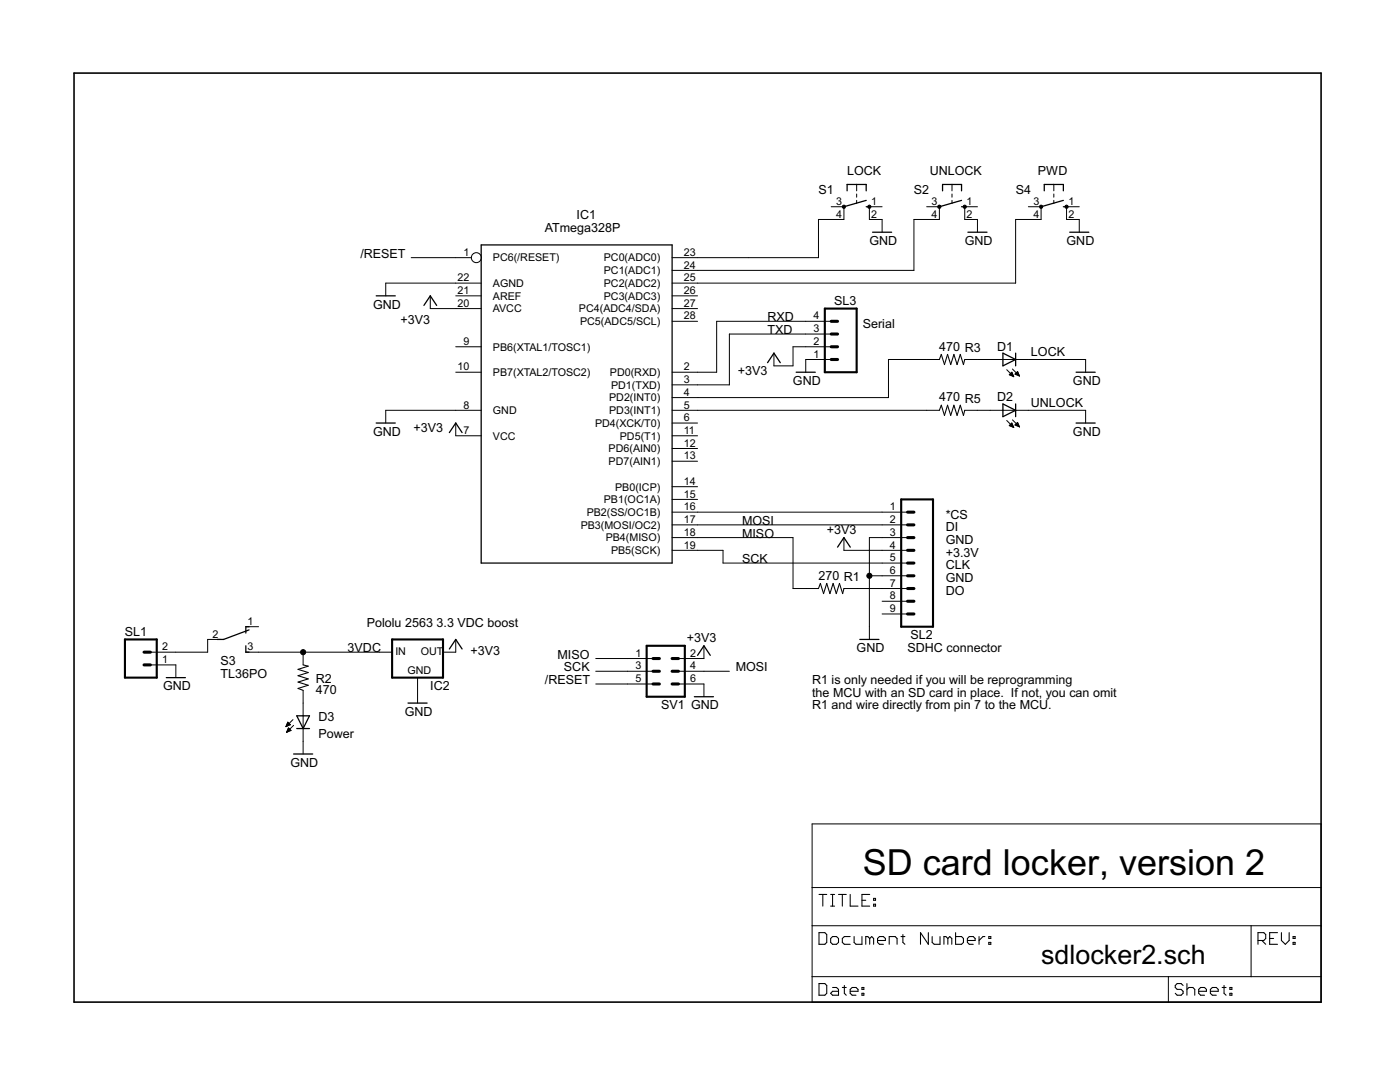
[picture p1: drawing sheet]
<svg xmlns="http://www.w3.org/2000/svg" width="279mm" height="216mm" viewBox="0 0 279 216" stroke-linecap="round" stroke-linejoin="round" font-family="sans-serif">
<g fill="#000" stroke="#000" stroke-width=".2">
<path d="M171 38.7v.6zM171 40v.6zM171 36.8v1.3zM190 38.7v.6zM190 40v.6zM190 36.8v1.3zM210.3 38.7v.6zM210.3 40v.6zM210.3 36.8v1.3zM77 56.5v2.5zM77 56.5h14zM82.1 51.4h8.9z"/>
<path d="M91 56.5h5zM91 59h5zM91 51.4h3.1zM139.2 56.5h63.5zM134.1 59h5.1zM134.1 56.5h5.1zM134.1 54h5.1zM134.1 51.4h5.1zM139.2 51.4h10.2zM163.3 43.8v7.6zM149.4 51.4h13.9zM163.3 43.8h2.6z"/>
<path d="M165.9 41.3h2.5zM165.9 43.8h2.5zM168.4 41.3v2.5zM173.5 41.3v2.5zM173.5 41.3h2.5zM173.5 43.8h2.5zM176 43.8v2.5zM182.4 43.8v10.2zM139.2 54h43.2zM182.4 43.8h2.5zM184.9 41.3h2.6zM184.9 43.8h2.6z"/>
<path d="M187.5 41.3v2.5zM192.5 41.3v2.5zM192.5 41.3h2.6zM192.5 43.8h2.6zM195.1 43.8v2.5zM202.7 43.8v12.7zM202.7 43.8h2.5zM205.2 41.3h2.6zM205.2 43.8h2.6zM207.8 41.3v2.5zM212.9 41.3v2.5zM212.9 41.3h2.5z"/>
<path d="M212.9 43.8h2.5zM215.4 43.8v2.5zM85.9 59v2.6zM85.9 61.6h5.1zM91 74.3h5zM91 69.2h5zM91 61.6h5zM139.2 79.3h38.1zM139.2 74.3h3.8zM139.2 76.8h6.4zM134.1 79.3h5.1zM134.1 76.8h5.1z"/>
<path d="M134.1 74.3h5.1zM134.1 64.1h5.1zM134.1 61.6h5.1zM143 64.1v10.2zM143 64.1h17.8zM145.6 66.7v10.1zM145.6 66.7h15.2zM154.5 70.5v2.5zM158.3 69.2v3.8zM154.5 73h3.8zM158.3 69.2h2.5zM160.8 71.7h5.1z"/>
<path d="M160.8 69.2h5.1zM160.8 66.7h5.1zM160.8 64.1h5.1zM160.8 71.7v2.6zM177.3 71.7v7.6zM177.3 71.7h7.6zM184.9 71.7h2.6zM192.5 71.7h2.6zM195.1 71.7h2.5zM197.6 71.7h2.6zM200.2 71.7h2.5zM200.9 73.8l1.4 1.4z"/>
<path d="M201.4 74.8l.5-.5zM201.5 74.7h.6zM201.5 74.8h.7zM201.6 74.6h.5zM201.8 74.4h.2zM201.8 74.9h.4zM201.9 74.3h.1zM201.9 74.3l.4 .9zM202.1 73.6l1.4 1.4zM202.1 75.1h.2zM201.4 74.8l.9 .4zM202.6 74.7l.5-.6z"/>
<path d="M202.6 74.6h.7zM202.7 74.7h.6zM202.8 74.4h.4zM202.9 74.3h.3zM203 74.8h.4zM203 74.2h.1zM203.1 74.1l.4 .9zM203.2 74.9h.2zM202.6 74.7l.9 .3zM205.2 71.7h11.5zM202.7 71.7h2.5zM216.7 71.7v2.6z"/>
<path d="M77 81.9v2.5zM77 81.9h14zM91 84.4v2.6zM91 81.9h5zM91 87h5zM139.2 81.9h45.7zM134.1 99.7h5.1zM134.1 97.1h5.1zM134.1 92h5.1zM134.1 89.5h5.1zM134.1 87h5.1zM134.1 84.4h5.1z"/>
<path d="M134.1 81.9h5.1zM184.9 81.9h2.6zM192.5 81.9h2.6zM195.1 81.9h2.5zM197.6 81.9h2.6zM200.2 81.9h2.5zM200.9 83.9l1.4 1.4zM201.4 84.9l.5-.5zM201.4 84.9h.8zM201.5 84.8h.6zM201.7 84.7h.4zM201.7 85.1h.5z"/>
<path d="M201.8 84.6h.2zM201.9 84.4l.4 .9zM202 85.2h.3zM202.1 83.8l1.4 1.4zM201.4 84.9l.9 .4zM202.6 84.8l.5-.5zM202.6 84.8h.7zM202.7 84.7h.6zM202.8 84.6h.4zM202.9 84.9h.4zM202.9 84.5h.3zM203.1 84.3l.4 .9z"/>
<path d="M203.2 85.1h.2zM202.6 84.8l.9 .4zM205.2 81.9h11.5zM202.7 81.9h2.5zM216.7 81.9v2.5zM139.2 102.2h36.8zM139.2 109.8h5.1zM134.1 109.8h5.1zM134.1 107.3h5.1zM134.1 104.7h5.1zM134.1 102.2h5.1zM144.3 112.4h31.7z"/>
<path d="M144.3 109.8v2.6zM158.3 107.3v10.1zM139.2 107.3h19.1zM158.3 117.4h2.5zM160.8 117.4h2.5zM168.4 107.3v2.5zM168.4 117.4h2.6zM173.5 107.3v7.6zM173.5 114.9v10.2zM173.5 107.3h2.5zM173.5 114.9h2.5zM168.4 109.8h7.6z"/>
<path d="M171 117.4h5zM139.2 104.7h36.8zM176 102.2h5.1zM176 104.7h5.1zM176 107.3h5.1zM176 109.8h5.1zM176 112.4h5.1zM176 114.9h5.1zM176 117.4h5.1zM176 120h5.1zM35.1 130.1h6.3zM35.1 132.7v2.5z"/>
<path d="M30 132.7h5.1zM30 130.1h5.1zM41.4 127.6v2.5zM41.4 127.6h2.6zM51.6 130.1h8.9zM49.1 130.1h2.5zM49.1 125.1h2.5zM60.5 130.1h15.2zM60.5 130.1v2.6zM75.7 130.1h2.6zM83.3 135.2v2.6zM83.3 137.8v2.5z"/>
<path d="M91 127.6v2.5zM88.4 130.1h2.6zM118.9 131.4h6.3zM118.9 133.9h6.3zM118.9 136.5h6.3zM125.2 131.4h5.1zM125.2 133.9h5.1zM125.2 136.5h5.1zM140.5 133.9h5.1zM135.4 131.4h5.1zM135.4 133.9h5.1zM135.4 136.5h5.1z"/>
<path d="M140.5 128.9v2.5zM140.5 136.5v2.5zM173.5 125.1v2.5zM176 122.5h5.1zM57.4 144.1l-.3 .9zM57.1 144.9h.2zM57.2 144.7h.4zM57.6 145.2l-.4 .9zM57.2 144.6h.7zM57.2 146.1h.1zM57.3 144.5h.5zM57.3 145.9h.3z"/>
<path d="M57.3 144.4h.4zM57.3 145.8h.6zM57.4 144.3h.2zM57.4 145.7h.6zM57.4 145.6h.5zM57.4 144.1l.6 .5zM57.5 145.5h.3zM57.5 145.4h.2zM57.6 145.2l.5 .6zM57.1 145l.9-.4zM57.2 146.1l.9-.3zM58.5 143.6l-1.4 1.4z"/>
<path d="M57.2 146.1l1.4-1.4zM60.5 137.8v2.5zM60.5 145.4v2.5zM60.5 140.3v2.5zM60.5 142.8v2.6zM60.5 147.9v2.6zM162.1 177.1h101.6zM162.1 164.4v12.7zM162.1 164.4h101.6zM263.7 164.4v12.7zM263.7 177.1v7.6zM162.1 200h71.1z"/>
<path d="M162.1 194.9v5.1zM162.1 194.9h71.1zM162.1 184.7v10.2zM162.1 177.1v7.6zM233.2 194.9v5.1zM233.2 194.9h16.5zM233.2 200h30.5zM249.7 184.7v10.2zM162.1 184.7h87.6zM249.7 194.9h14zM249.7 184.7h14zM263.7 184.7v10.2z"/>
<path d="M263.7 194.9v5.1z"/>
<path d="M187.2 41l.3-.1 .2 .1v.5l-.2 .1-.3-.1z" fill-rule="evenodd"/>
<circle cx="168.4" cy="41.2" r=".33"/>
<circle cx="173.5" cy="41.2" r=".33"/>
<circle cx="192.5" cy="41.2" r=".33"/>
<circle cx="207.8" cy="41.2" r=".33"/>
<circle cx="212.9" cy="41.2" r=".33"/>
<circle cx="173.5" cy="114.9" r=".51"/>
<circle cx="60.5" cy="130.1" r=".51"/>
</g>
<path d="M14.8 14.6v185.4zM14.8 14.6h248.9zM14.8 200h248.9zM263.7 14.6v185.4z" fill="#000" stroke="#000" stroke-width=".32"/>
<g fill="#000" stroke="#000" stroke-width=".21">
<path d="M187.9 70.7l-.4 1zM187.9 70.7l.6 2zM189.1 70.7l-.6 2zM189.1 70.7l.6 2zM190.4 70.7l-.7 2zM190.4 70.7l.6 2zM191.6 70.7l-.6 2zM191.6 70.7l.7 2zM192.5 71.7l-.2 1zM187.9 80.9l-.4 1zM187.9 80.9l.6 2zM189.1 80.9l-.6 2z"/>
<path d="M189.1 80.9l.6 2zM190.4 80.9l-.7 2zM190.4 80.9l.6 2zM191.6 80.9l-.6 2zM191.6 80.9l.7 2zM192.5 81.9l-.2 1zM163.7 116.4l-.4 1zM163.7 116.4l.7 2zM165 116.4l-.6 2zM165 116.4l.6 2zM166.3 116.4l-.7 2zM166.3 116.4l.6 2z"/>
<path d="M167.5 116.4l-.6 2zM167.5 116.4l.7 2zM168.4 117.4l-.2 1zM59.5 137.4l2-.7zM59.5 136.1l2-.6zM59.5 134.8l2-.6zM59.5 133.6l2-.7zM59.5 137.4l1 .4zM59.5 136.1l2 .6zM59.5 134.8l2 .7zM59.5 133.6l2 .6zM60.5 132.7l1 .2z"/>
<path d="M163.4 178.5h1.6zM165.8 178.5h.8zM167.3 178.5h1.6zM169.7 178.5v2.3zM172 178.5v2.3zM172 179.6h.8zM172 178.5h1.6zM174.3 179.3h.4zM174.3 179.3v.3zM174.7 179.3v.3zM174.3 179.6h.4zM163.4 196.3v2.3z"/>
<path d="M163.4 198.6h1.2zM163.4 186.1v2.3zM163.4 188.4h1.2zM164.2 178.5v2.3zM165 198.2l-.4 .4zM163.4 196.3h1.2zM165 188l-.4 .4zM163.4 186.1h1.2zM165 196.6v1.6zM164.6 196.3l.4 .3zM165 186.5v1.5zM164.6 186.1l.4 .4z"/>
<path d="M166.2 197.8l-.4 .4zM165.8 180.8h.8zM165.8 187.3v.7zM165.8 188l.4 .4zM166.2 197h.7zM165.8 198.2l.4 .4zM166.2 197.8h1.1zM166.2 178.5v2.3zM166.2 188.4h.7zM166.2 186.9l-.4 .4zM166.9 197l.4 .4zM166.9 188.4l.4-.4z"/>
<path d="M166.2 186.9h.7zM167.3 197.4v1.2zM166.2 198.6h1.1zM167.3 187.3v.7zM166.9 186.9l.4 .4zM168.1 197h.8zM168.1 178.5v2.3zM168.1 187.3v.7zM168.1 188l.4 .4zM168.5 196.6v1.6zM168.5 198.2l.4 .4zM168.1 187.3l.4-.4z"/>
<path d="M168.5 188.4h1.2zM169.7 197.4v.8zM169.7 197.4l.4-.4zM169.7 180.8h1.5zM168.5 186.9h1.2zM169.7 198.2l.4 .4zM170.1 197h.7zM170.5 186.9v1.1zM170.5 188l.3 .4zM170.1 198.6h.7zM170.8 197l.4 .4zM170.8 188.4h1.2z"/>
<path d="M171.2 197.4v.4zM169.7 197.8h1.5zM172 197h.4zM172 197v.4zM172 198.2h.4zM172 198.2v.4zM172 180.8h1.6zM172 186.9v1.5zM172.4 197v.4zM172 197.4h.4zM172.4 198.2v.4zM172 198.6h.4z"/>
<path d="M172.8 186.9v1.5zM172.8 186.9h.4zM173.2 186.9l.4 .4zM173.6 187.3v1.1zM173.6 187.3l.4-.4zM174 186.9l.3 .4zM174.3 180.4h.4zM174.3 180.4v.4zM174.3 187.3v1.1zM174.7 180.4v.4zM174.3 180.8h.4zM175.1 187.3v.7z"/>
<path d="M175.1 187.3l.4-.4zM175.1 188l.4 .4zM175.5 186.9h.8zM175.5 188.4h.8zM176.3 186.9l.4 .4zM176.7 187.3v.4zM175.1 187.7h1.6zM177.5 186.9v1.5zM177.5 186.9h1.1zM178.6 186.9l.4 .4zM179 187.3v1.1zM179.8 186.9h.8z"/>
<path d="M180.2 186.5v1.5zM180.2 188l.4 .4zM183.7 186.1v2.3zM183.7 186.1l1.6 2.3zM185.3 186.1v2.3zM186 186.9v1.1zM186 188l.4 .4zM186.4 188.4h1.2zM187.6 186.9v1.5zM188.4 186.9v1.5zM188.4 186.9h.4zM188.8 186.9l.4 .4z"/>
<path d="M189.2 187.3v1.1zM189.2 187.3l.3-.4zM189.5 186.9l.4 .4zM189.9 187.3v1.1zM190.7 186.1v2.3zM190.7 188.4h1.2zM191.9 188.4l.4-.4zM190.7 186.9h1.2zM192.3 187.3v.7zM191.9 186.9l.4 .4zM193.1 187.3v.7zM193.1 187.3l.3-.4z"/>
<path d="M193.1 188l.3 .4zM193.4 186.9h.8zM193.4 188.4h.8zM194.2 186.9l.4 .4zM194.6 187.3v.4zM193.1 187.7h1.5zM195.4 186.9v1.5zM195.4 187.7l.8-.8zM196.2 186.9h.4zM197.3 186.9h.4zM197.3 186.9v.4zM197.3 188h.4z"/>
<path d="M197.3 188v.4zM197.7 186.9v.4zM197.3 187.3h.4zM197.7 188v.4zM197.3 188.4h.4zM234.5 196.6v.4zM234.5 197l.4 .4zM234.5 196.6l.4-.3zM234.9 197.4h.8zM234.5 198.2l.4 .4zM234.9 196.3h.8zM235.7 197.4l.4 .4z"/>
<path d="M234.9 198.6h.8zM235.7 196.3l.4 .3zM236.1 197.8v.4zM235.7 198.6l.4-.4zM236.9 196.3v2.3zM236.9 197.4l.4-.4zM237.3 197h.8zM238.1 197l.3 .4zM238.4 197.4v1.2zM239.2 197.4v.8zM239.2 197.4l.4-.4zM239.2 198.2l.4 .4z"/>
<path d="M239.6 197h.8zM239.6 198.6h.8zM240.4 197l.4 .4zM240.8 197.4v.4zM239.2 197.8h1.6zM241.6 197.4v.8zM241.6 197.4l.4-.4zM241.6 198.2l.4 .4zM242 197h.7zM242 198.6h.7zM242.7 197l.4 .4zM243.1 197.4v.4z"/>
<path d="M241.6 197.8h1.5zM243.9 197h.8zM244.3 196.6v1.6zM244.3 198.2l.4 .4zM245.4 197h.5zM245.4 197v.4zM245.4 198.2h.5zM245.4 198.2v.4zM245.9 197v.4zM245.4 197.4h.5zM245.9 198.2v.4zM245.4 198.6h.5z"/>
<path d="M251.1 186.1v2.3zM251.1 186.1h1.1zM251.8 187.7l.8 .7zM252.2 186.1l.4 .4zM251.1 187.7h1.1zM252.6 186.5v.8zM252.6 187.3l-.4 .4zM253.4 186.1v2.3zM253.4 188.4h1.6zM253.4 187.3h.8zM253.4 186.1h1.6zM255.7 186.1v1.6z"/>
<path d="M255.7 187.7l.8 .7zM256.5 188.4l.8-.7zM257.3 186.1v1.6zM258.1 186.9h.4zM258.1 186.9v.4zM258.1 188h.4zM258.1 188v.4zM258.5 186.9v.4zM258.1 187.3h.4zM258.5 188v.4zM258.1 188.4h.4z"/>
</g>
<g fill="#000" stroke="#000" stroke-width=".25">
<path d="M169.1 36.8v1.3zM169.1 36.8h1.9zM172.9 36.8v1.3zM171 36.8h1.9zM188.1 36.8v1.3zM188.1 36.8h1.9zM191.9 36.8v1.3zM190 36.8h1.9zM208.4 36.8v1.3zM208.4 36.8h1.9zM212.2 36.8v1.3zM210.3 36.8h1.9z"/>
<path d="M75.1 59h3.8zM85.9 59l-1.3 1.9zM96 48.9h38.1zM134.1 48.9v63.5zM168.4 41.3l4.5-1.3zM172.9 41.3h.6zM174.1 46.3h3.8zM187.5 41.3l4.4-1.3zM191.9 41.3h.6zM193.2 46.3h3.8zM207.8 41.3l4.4-1.3zM212.2 41.3h.7z"/>
<path d="M213.5 46.3h3.8zM85.9 59l1.2 1.9zM154.5 70.5l-1.3 1.9zM154.5 70.5l1.2 1.9zM158.9 74.3h3.8zM200.2 70.5l2.5 1.2zM200.2 70.5v1.2zM200.2 71.7v1.3zM200.2 73l2.5-1.3zM202.7 70.5v1.2zM202.7 71.7v1.3zM214.8 74.3h3.8z"/>
<path d="M75.1 84.4h3.8zM91 84.4l-1.3 1.9zM91 84.4l1.2 1.9zM200.2 80.6l2.5 1.3zM200.2 80.6v1.3zM200.2 81.9v1.2zM200.2 83.1l2.5-1.2zM202.7 80.6v1.3zM202.7 81.9v1.2zM214.8 84.4h3.8zM96 48.9v63.5zM96 112.4h38.1z"/>
<path d="M168.4 107.3l-1.2 1.9zM168.4 107.3l1.3 1.9zM33.2 135.2h3.8zM43.3 127.6h1.3zM44.6 127.6l5.1-1.9zM49.1 128.9v1.2zM49.1 130.1h.6zM49.1 125.1v1.2zM49.1 125.1h.6zM91 127.6l-1.3 1.9zM91 127.6l1.2 1.9zM138.6 139h3.8z"/>
<path d="M140.5 128.9l-1.3 1.9zM140.5 128.9l1.3 1.9zM171.6 127.6h3.8zM58.6 150.5h3.8zM59.2 142.8l1.3 2.6zM59.2 145.4h1.3zM59.2 142.8h1.3zM61.8 142.8l-1.3 2.6zM60.5 145.4h1.3zM60.5 142.8h1.3zM81.4 140.3h3.8z"/>
</g>
<g fill="#000" stroke="#000" stroke-width=".42">
<path d="M164.6 74.3h6.4zM164.6 61.6v12.7zM171 61.6v12.7zM164.6 61.6h6.4zM179.9 99.7h6.3zM179.9 99.7v25.4zM24.9 127.6v7.6zM24.9 127.6h6.4zM24.9 135.2h6.4zM31.3 127.6v7.6zM78.3 135.2h10.1zM78.3 127.6v7.6z"/>
<path d="M88.4 127.6v7.6zM78.3 127.6h10.1zM129.1 128.9h7.6zM129.1 128.9v10.1zM136.7 128.9v10.1zM129.1 139h7.6zM186.2 99.7v25.4zM179.9 125.1h6.3z"/>
</g>
<g fill="#000" stroke="#000" stroke-width=".61">
<path d="M165.9 66.7h1.3zM165.9 69.2h1.3zM165.9 71.7h1.3zM165.9 64.1h1.3zM181.1 107.3h1.3zM181.1 104.7h1.3zM181.1 102.2h1.3zM181.1 112.4h1.3zM181.1 109.8h1.3zM181.1 114.9h1.3zM181.1 117.4h1.3zM181.1 120h1.3z"/>
<path d="M28.7 130.1h1.3zM28.7 132.7h1.3zM130.3 136.5h1.3zM130.3 133.9h1.3zM130.3 131.4h1.3zM134.1 136.5h1.3zM134.1 133.9h1.3zM134.1 131.4h1.3zM181.1 122.5h1.3z"/>
</g>
<circle cx="95.1" cy="51.4" r=".99" fill="none" stroke="#000" stroke-width=".2"/>
<text font-size="8" x="172.2" y="174.6">SD card locker, version 2</text>
<text font-size="6" x="207.8" y="192.3">sdlocker2.sch</text>
<g font-size="2.8">
<text x="169.1" y="34.9">LOCK</text>
<text x="185.6" y="34.9">UNLOCK</text>
<text x="207.1" y="34.9">PWD</text>
<text x="163.3" y="38.7">S1</text>
<text x="182.4" y="38.7">S2</text>
<text x="202.7" y="38.7">S4</text>
<text x="108.7" y="46.3">ATmega328P</text>
<text x="115.1" y="43.8">IC1</text>
<text x="71.9" y="51.4">/RESET</text>
<text x="173.5" y="48.9">GND</text>
<text x="192.5" y="48.9">GND</text>
<text x="212.9" y="48.9">GND</text>
<text x="74.5" y="61.6">GND</text>
<text x="80" y="64.6">+3V3</text>
<text x="153.2" y="64.1">RXD</text>
<text x="166.5" y="60.8">SL3</text>
<text x="172.2" y="65.4">Serial</text>
<text x="153.2" y="66.6">TXD</text>
<text x="187.5" y="69.9">470 R3</text>
<text x="199" y="69.9">D1</text>
<text x="205.7" y="71.1">LOCK</text>
<text x="147.3" y="74.8">+3V3</text>
<text x="158.3" y="76.8">GND</text>
<text x="214.1" y="76.8">GND</text>
<text x="187.5" y="80.1">470 R5</text>
<text x="199" y="80.1">D2</text>
<text x="205.7" y="81.2">UNLOCK</text>
<text x="74.5" y="87">GND</text>
<text x="82.5" y="86.2">+3V3</text>
<text x="214.1" y="87">GND</text>
<text x="148.1" y="107.3">MISO</text>
<text x="148.1" y="104.7">MOSI</text>
<text x="165" y="106.5">+3V3</text>
<text x="188.7" y="103.5">*CS</text>
<text x="188.7" y="106">DI</text>
<text x="148.1" y="112.4">SCK</text>
<text x="188.7" y="108.5">GND</text>
<text x="188.7" y="111.1">+3.3V</text>
<text x="188.7" y="113.6">CLK</text>
<text x="163.3" y="115.7">270 R1</text>
<text x="188.7" y="116.2">GND</text>
<text x="188.7" y="118.7">DO</text>
<text x="73.2" y="125.1">Pololu 2563</text>
<text x="87.1" y="125.1">3.3 VDC boost</text>
<text x="24.9" y="126.8">SL1</text>
<text x="69.4" y="130.1">3VDC</text>
<text x="93.9" y="130.6">+3V3</text>
<text x="111.3" y="131.4">MISO</text>
<text x="137.1" y="128.1">+3V3</text>
<text x="171" y="130.1">GND</text>
<text x="181.1" y="130.1">SDHC connector</text>
<text x="181.7" y="127.6">SL2</text>
<text x="32.6" y="137.7">GND</text>
<text x="44" y="132.7">S3</text>
<text x="44" y="135.2">TL36PO</text>
<text x="63" y="136.2">R2</text>
<text x="85.9" y="137.7">IC2</text>
<text x="108.7" y="136.5">/RESET</text>
<text x="112.5" y="133.9">SCK</text>
<text x="146.8" y="133.9">MOSI</text>
<text x="162.1" y="136.5">R1 is only needed if you will be reprogramming</text>
<text x="63" y="138.5">470</text>
<text x="63.5" y="143.8">D3</text>
<text x="80.8" y="142.8">GND</text>
<text x="131.9" y="141.6">SV1 GND</text>
<text x="162.1" y="139">the MCU with an SD card in place. If not, you can omit</text>
<text x="162.1" y="141.6">R1 and wire directly from pin 7 to the MCU.</text>
<text x="63.5" y="147.3">Power</text>
<text x="57.9" y="153">GND</text>
</g>
<g font-size="2.4">
<text x="166.9" y="40.9">3</text>
<text x="173.9" y="40.9">1</text>
<text x="185.9" y="40.9">3</text>
<text x="192.9" y="40.9">1</text>
<text x="206.2" y="40.9">3</text>
<text x="213.2" y="40.9">1</text>
<text x="166.9" y="43.4">4</text>
<text x="173.9" y="43.4">2</text>
<text x="185.9" y="43.4">4</text>
<text x="192.9" y="43.4">2</text>
<text x="206.2" y="43.4">4</text>
<text x="213.2" y="43.4">2</text>
<text x="92.5" y="51.1">1</text>
<text x="98.4" y="52.2">PC6(/RESET)</text>
<text x="120.5" y="52.2">PC0(ADC0)</text>
<text x="136.5" y="53.6">24</text>
<text x="136.5" y="51.1">23</text>
<text x="91.3" y="56.1">22</text>
<text x="91.3" y="58.7">21</text>
<text x="98.4" y="57.2">AGND</text>
<text x="98.4" y="59.8">AREF</text>
<text x="120.5" y="59.8">PC3(ADC3)</text>
<text x="120.5" y="57.3">PC2(ADC2)</text>
<text x="120.5" y="54.7">PC1(ADC1)</text>
<text x="136.5" y="58.7">26</text>
<text x="136.5" y="56.1">25</text>
<text x="91.3" y="61.2">20</text>
<text x="98.4" y="62.3">AVCC</text>
<text x="115.5" y="62.3">PC4(ADC4/SDA)</text>
<text x="115.8" y="64.9">PC5(ADC5/SCL)</text>
<text x="136.5" y="63.8">28</text>
<text x="136.5" y="61.2">27</text>
<text x="162.4" y="63.8">4</text>
<text x="92.5" y="68.8">9</text>
<text x="98.4" y="69.9">PB6(XTAL1/TOSC1)</text>
<text x="162.4" y="71.4">1</text>
<text x="162.4" y="68.8">2</text>
<text x="162.4" y="66.3">3</text>
<text x="91.3" y="73.9">10</text>
<text x="98.4" y="75">PB7(XTAL2/TOSC2)</text>
<text x="121.7" y="75">PD0(RXD)</text>
<text x="122" y="77.6">PD1(TXD)</text>
<text x="136.5" y="76.4">3</text>
<text x="136.5" y="73.9">2</text>
<text x="92.5" y="81.5">8</text>
<text x="98.4" y="82.6">GND</text>
<text x="121.6" y="82.6">PD3(INT1)</text>
<text x="121.6" y="80.1">PD2(INT0)</text>
<text x="136.5" y="81.5">5</text>
<text x="136.5" y="79">4</text>
<text x="92.5" y="86.6">7</text>
<text x="98.4" y="87.7">VCC</text>
<text x="118.8" y="85.2">PD4(XCK/T0)</text>
<text x="123.7" y="87.7">PD5(T1)</text>
<text x="136.5" y="89.1">12</text>
<text x="136.5" y="86.6">11</text>
<text x="136.5" y="84.1">6</text>
<text x="121.5" y="92.8">PD7(AIN1)</text>
<text x="121.5" y="90.3">PD6(AIN0)</text>
<text x="136.5" y="91.7">13</text>
<text x="120.5" y="100.4">PB1(OC1A)</text>
<text x="122.8" y="97.9">PB0(ICP)</text>
<text x="136.5" y="101.8">16</text>
<text x="136.5" y="99.3">15</text>
<text x="136.5" y="96.8">14</text>
<text x="177.6" y="101.8">1</text>
<text x="115.9" y="105.5">PB3(MOSI/OC2)</text>
<text x="117.1" y="103">PB2(SS/OC1B)</text>
<text x="136.5" y="106.9">18</text>
<text x="136.5" y="104.4">17</text>
<text x="177.6" y="104.4">2</text>
<text x="177.6" y="106.9">3</text>
<text x="120.9" y="108">PB4(MISO)</text>
<text x="122" y="110.6">PB5(SCK)</text>
<text x="136.5" y="109.5">19</text>
<text x="177.6" y="109.5">4</text>
<text x="177.6" y="112">5</text>
<text x="177.6" y="114.5">6</text>
<text x="177.6" y="117.1">7</text>
<text x="177.6" y="119.6">8</text>
<text x="49.4" y="124.7">1</text>
<text x="177.6" y="122.2">9</text>
<text x="32.3" y="129.8">2</text>
<text x="42.4" y="127.2">2</text>
<text x="49.4" y="129.8">3</text>
<text x="78.9" y="130.8">IN</text>
<text x="84" y="130.8">OUT</text>
<text x="126.8" y="131">1</text>
<text x="137.7" y="131">2</text>
<text x="32.3" y="132.3">1</text>
<text x="81.3" y="134.4">GND</text>
<text x="126.8" y="133.6">3</text>
<text x="126.8" y="136.1">5</text>
<text x="137.7" y="133.6">4</text>
<text x="137.7" y="136.1">6</text>
</g>
</svg>
